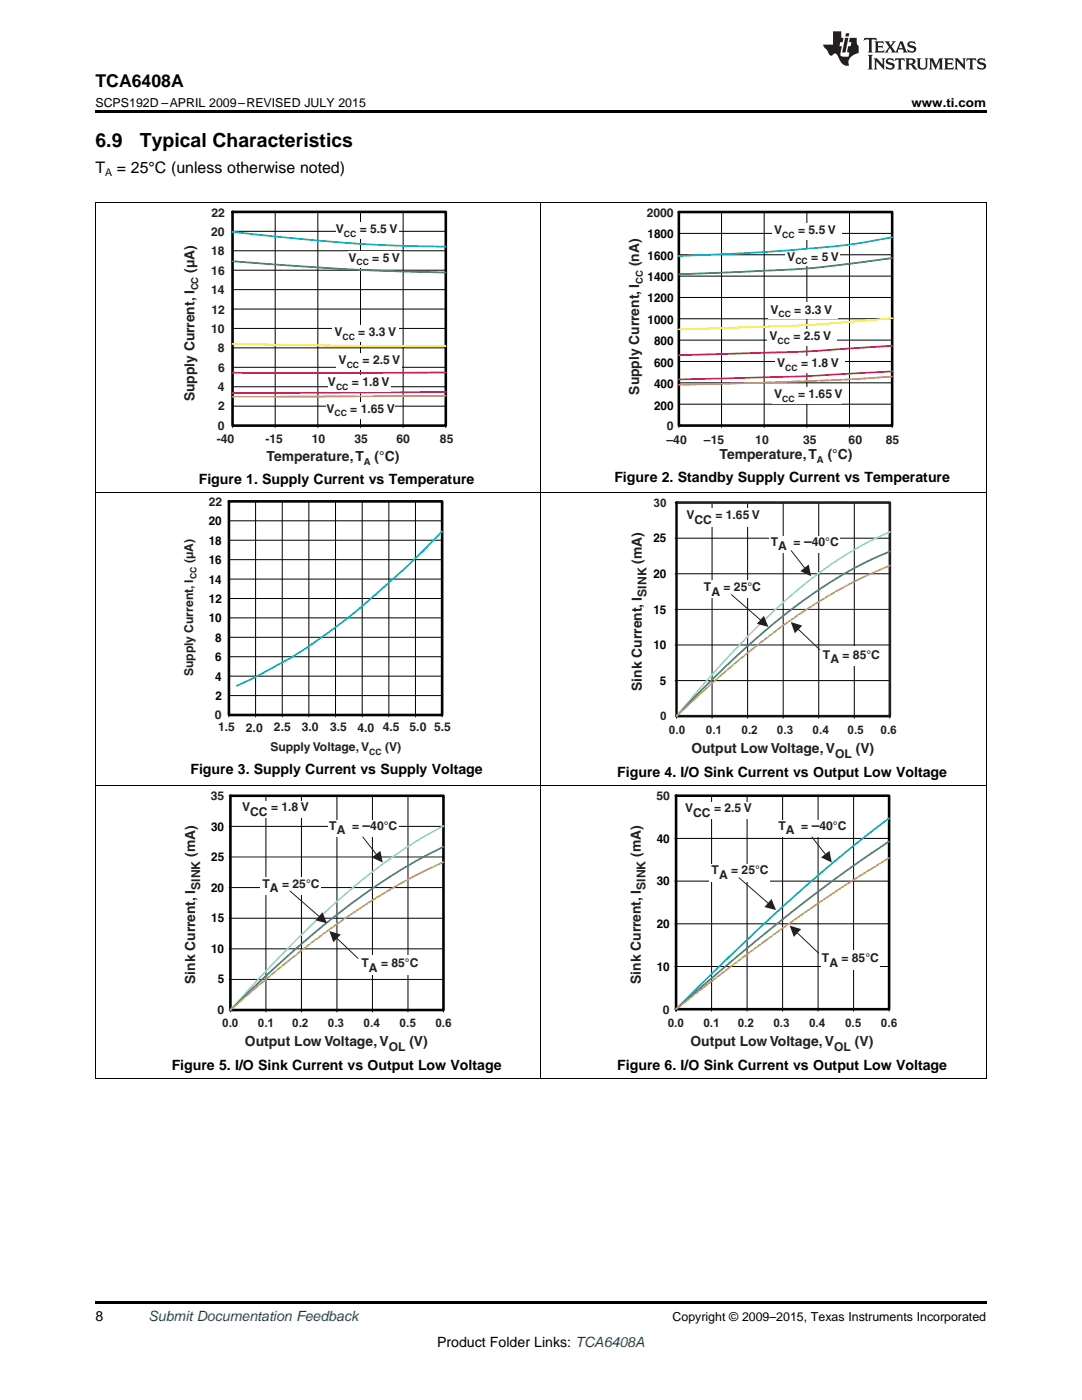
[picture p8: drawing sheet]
<svg xmlns="http://www.w3.org/2000/svg" width="216mm" height="279mm" viewBox="0 0 216 279" stroke-linecap="round" stroke-linejoin="round" font-family="sans-serif">
<path d="M19 215.3h.2zM196.7 215.3h.1zM19 259.7h177.8v.5h-177.8z" fill="#000"/>
<path d="M19.1 156.8v58.5M107.9 156.8v58.5M196.8 156.8v58.5M19 215.3h177.8" fill="none" stroke="#000" stroke-width=".2"/>
<g fill="#fff">
<path d="M62.1 206.1h17.4v2.4h-17.4z" fill-rule="evenodd"/>
<path d="M46 158.8h42.5v42.8h-42.5z" fill-rule="evenodd"/>
</g>
<g fill="none" stroke="#010202" stroke-width=".2">
<path d="M45.7 158.8h42.8v43.2M46 158.8v43.2M53.1 158.8v43.2M60.2 158.8v43.2M67.2 158.8v43.2M74.3 158.8v43.2M81.4 158.8v43.2M45.7 177.1h42.8M45.7 164.9h42.8M45.7 171h.3M45.7 195.5h42.8M45.7 189.4h42.8"/>
<path d="M45.7 183.3h42.8M45.7 201.6h42.8"/>
</g>
<path d="M46 171h42.5" fill="none" stroke="#231f20" stroke-width=".2"/>
<path d="M46 158.8h42.5v42.8h-42.5z" fill="none" stroke="#010202" stroke-width=".52"/>
<path d="M88.5 164.8a110 110 0 0 0-24.8 18.3l-8.9 8.9-8.8 9.6" fill="none" stroke="#8dd7f7" stroke-width=".35"/>
<path d="M88.5 169a119.2 119.2 0 0 0-26.6 17.9l-8.8 7.9-7.1 6.8" fill="none" stroke="#3b8476" stroke-width=".35"/>
<path d="M88.5 172a136.5 136.5 0 0 0-30.1 19.1l-5.3 4.3-7.1 6.2" fill="none" stroke="#a6ce39" stroke-width=".35"/>
<g fill="#fff">
<path d="M48 159.8h13.9v3.4h-13.9z" fill-rule="evenodd"/>
<path d="M65.4 163.7h14.2v3.3h-14.2z" fill-rule="evenodd"/>
</g>
<path d="M72.4 167l2.7 3.6" fill="none" stroke="#231f20" stroke-width=".2"/>
<path d="M74.2 171.1l1.7-1.3 .5 2.3z" fill="#231f20"/>
<g fill="#fff">
<path d="M71.9 190.7h11.8v3.9h-11.8z" fill-rule="evenodd"/>
<path d="M52 175.1h12v3.4h-12z" fill-rule="evenodd"/>
</g>
<path d="M57.9 177.8l5.8 5.1" fill="none" stroke="#231f20" stroke-width=".2"/>
<path d="M64.3 182.1l.9 2.2-2.3-.6z" fill="#231f20"/>
<path d="M67.2 187.2l4.2 4.1" fill="none" stroke="#231f20" stroke-width=".2"/>
<path d="M65.7 185.8l2.3 .7-1.5 1.5z" fill="#231f20"/>
<g fill="#fff">
<path d="M151 206.1h17.4v2.4h-17.4z" fill-rule="evenodd"/>
<path d="M134.9 158.8h42.5v42.6h-42.5z" fill-rule="evenodd"/>
</g>
<path d="M134.7 158.8h42.7v43M134.9 158.8v42.6M142 158.8v43M149.1 158.8v43M156.2 158.8v43M163.2 158.8v43M170.3 158.8v43M134.7 175.8h42.7M134.7 167.3h42.7M134.7 192.9h42.7M134.7 184.4h42.7M134.7 201.4h42.7" fill="none" stroke="#010202" stroke-width=".2"/>
<path d="M134.9 158.8h42.5v42.6h-42.5z" fill="none" stroke="#010202" stroke-width=".52"/>
<path d="M134.9 201.4v.4" fill="none" stroke="#010202" stroke-width=".35"/>
<path d="M177.4 163.3a365.1 365.1 0 0 0-37.2 32.8l-5.3 5.3" fill="none" stroke="#00aeef" stroke-width=".35"/>
<path d="M177.4 167.9a391.6 391.6 0 0 0-42.5 33.5" fill="none" stroke="#3b8476" stroke-width=".35"/>
<path d="M177.4 171.2a395.4 395.4 0 0 0-42.5 30.2" fill="none" stroke="#a6ce39" stroke-width=".35"/>
<g fill="#fff">
<path d="M136.4 160h13.9v3.4h-13.9z" fill-rule="evenodd"/>
<path d="M155 163.7h14.2v3.3h-14.2z" fill-rule="evenodd"/>
</g>
<path d="M162 167l2.7 3.5" fill="none" stroke="#231f20" stroke-width=".2"/>
<path d="M163.8 171.1l1.7-1.3 .5 2.3z" fill="#231f20"/>
<g fill="#fff">
<path d="M163.8 189.6h11.7v3.9h-11.7z" fill-rule="evenodd"/>
<path d="M141.6 172.4h12v3.5h-12z" fill-rule="evenodd"/>
</g>
<path d="M147.5 175.2l5.8 5.1" fill="none" stroke="#231f20" stroke-width=".2"/>
<path d="M153.9 179.4l1 2.2-2.4-.6z" fill="#231f20"/>
<path d="M159 186.1l4.3 4.1" fill="none" stroke="#231f20" stroke-width=".2"/>
<path d="M157.6 184.7l2.3 .7-1.5 1.6z" fill="#231f20"/>
<path d="M19.1 98.2v58.6M107.9 98.2v58.6M196.8 98.2v58.6M19 156.8h177.8" fill="none" stroke="#000" stroke-width=".2"/>
<g fill="#fff">
<path d="M151.2 147.6h17.4v2.4h-17.4z" fill-rule="evenodd"/>
<path d="M135 100.3h42.6v42.6h-42.6z" fill-rule="evenodd"/>
</g>
<g fill="none" stroke="#010202" stroke-width=".2">
<path d="M134.7 114.5h42.9M134.7 107.4h42.9M134.7 100.3h42.9v43M135 100.3v43M142.1 100.3v43M149.2 100.3v43M156.3 100.3v43M163.4 100.3v43M170.5 100.3v43M134.7 135.8h42.9M134.7 128.7h42.9M134.7 121.6h.3"/>
<path d="M134.7 142.9h42.9"/>
</g>
<path d="M135 121.6h42.6" fill="none" stroke="#231f20" stroke-width=".2"/>
<path d="M135 100.3h42.6v42.6h-42.6z" fill="none" stroke="#231f20" stroke-width=".52"/>
<path d="M177.6 106.2a79.9 79.9 0 0 0-24 16.5 223.6 223.6 0 0 0-18.6 20.2" fill="none" stroke="#8dd7f7" stroke-width=".35"/>
<path d="M177.6 110a94.9 94.9 0 0 0-26.7 17.4l-7 6.5-8.9 9" fill="none" stroke="#3b8476" stroke-width=".35"/>
<path d="M177.6 112.9a106.3 106.3 0 0 0-28.4 17.4l-7.1 6.1-7.1 6.5" fill="none" stroke="#a6ce39" stroke-width=".35"/>
<g fill="#fff">
<path d="M137 101.3h15.1v3.7h-15.1z" fill-rule="evenodd"/>
<path d="M153.5 107h14.1v3.3h-14.1z" fill-rule="evenodd"/>
</g>
<path d="M157.9 109.9l2.7 3.5" fill="none" stroke="#231f20" stroke-width=".2"/>
<path d="M159.7 114l1.7-1.3 .4 2.3z" fill="#231f20"/>
<g fill="#fff">
<path d="M164 129.1h11.7v3.9h-11.7z" fill-rule="evenodd"/>
<path d="M140.1 115.9h12v3.5h-12z" fill-rule="evenodd"/>
</g>
<path d="M145.9 118.7l5.9 5.1" fill="none" stroke="#231f20" stroke-width=".2"/>
<path d="M152.4 122.9l.9 2.2-2.3-.6z" fill="#231f20"/>
<path d="M159.3 125.5l4.2 4.1" fill="none" stroke="#231f20" stroke-width=".2"/>
<path d="M157.8 124.1l2.3 .8-1.5 1.5z" fill="#231f20"/>
<path d="M45.7 100.1h42.5v42.6h-42.5z" fill-rule="evenodd" fill="#fff"/>
<g fill="none" stroke="#010202" stroke-width=".2">
<path d="M45.7 119.4h42.5M45.7 115.6h42.5M45.7 111.7h42.5M45.7 107.8h42.5M45.7 103.9h42.5M51 100.1v43M56.3 100.1v43M61.6 100.1v43M66.9 100.1v43M72.3 100.1v43M77.6 100.1v43M82.9 100.1v43"/>
<path d="M45.7 138.8h42.5M45.7 134.9h42.5M45.7 131.1h42.5M45.7 127.2h42.5M45.7 123.3h42.5M45.7 143.1v-43h42.5v43M45.7 142.7h42.5"/>
</g>
<path d="M45.7 100.1h42.5v42.6h-42.5z" fill="none" stroke="#010202" stroke-width=".52"/>
<path d="M88.2 106.1l-6.6 6.6-6.4 5.7a114.9 114.9 0 0 1-9.9 8l-7.2 4.8-7.4 4.1-3.4 1.6" fill="none" stroke="#00aeef" stroke-width=".35"/>
<path d="M19.1 40.4v57.9M107.9 40.4v57.9M196.8 40.4v57.9M19 98.2h177.8" fill="none" stroke="#000" stroke-width=".2"/>
<path d="M46.4 42.3h42.6v42.6h-42.6z" fill-rule="evenodd" fill="#fff"/>
<g fill="none" stroke="#010202" stroke-width=".2">
<path d="M46.4 57.8h42.6M46.4 53.9h42.6M46.4 50h42.6M46.4 46.2h42.6M54.9 42.3v43M63.4 42.3v43M71.9 42.3v43M80.4 42.3v43M46.4 77.2h42.6M46.4 73.3h42.6M46.4 69.4h42.6M46.4 65.5h42.6"/>
<path d="M46.4 61.7h42.6M46.4 85.3v-43h42.6v43M46.4 84.9h42.6M46.4 81.1h42.6"/>
</g>
<path d="M46.4 42.3h42.6v42.6h-42.6z" fill="none" stroke="#010202" stroke-width=".52"/>
<path d="M89 79l-42.6 .2" fill="none" stroke="#f58220" stroke-width=".35"/>
<path d="M89 78.2l-42.6 .2" fill="none" stroke="#ed028c" stroke-width=".35"/>
<path d="M89 74.3l-42.6 .1" fill="none" stroke="#ee1d23" stroke-width=".35"/>
<path d="M46.4 68.6l25.5 .4 17.1 .1" fill="none" stroke="#fff101" stroke-width=".35"/>
<path d="M46.4 52.1l8.5 .7a526.2 526.2 0 0 0 34.1 1.6" fill="none" stroke="#00a54f" stroke-width=".35"/>
<path d="M46.4 46.3a363.8 363.8 0 0 0 42.6 2.9" fill="none" stroke="#00aeef" stroke-width=".35"/>
<g fill="#fff">
<path d="M66.3 65h13.2v3.3h-13.2z" fill-rule="evenodd"/>
<path d="M67.1 70.5h13.2v3.3h-13.2z" fill-rule="evenodd"/>
<path d="M69.4 50.1h10.4v3.3h-10.4z" fill-rule="evenodd"/>
<path d="M67.1 44.5h12.4v3.2h-12.4z" fill-rule="evenodd"/>
<path d="M65.5 74.9h12.5v3.3h-12.5z" fill-rule="evenodd"/>
<path d="M65.1 80.2h13.7v3.3h-13.7z" fill-rule="evenodd"/>
<path d="M135.5 42.3h42.5v42.6h-42.5z" fill-rule="evenodd"/>
</g>
<g fill="none" stroke="#010202" stroke-width=".2">
<path d="M135.5 59.4h42.5M135.5 55.1h42.5M135.5 50.8h42.5M135.5 46.6h42.5M144 42.3v43M152.5 42.3v43M161 42.3v43M169.5 42.3v43M135.5 76.4h42.5M135.5 72.1h42.5M135.5 67.9h42.5M135.5 63.6h42.5"/>
<path d="M135.5 80.7h42.5M135.5 85.3v-43h42.5v43M135.5 84.9h42.5"/>
</g>
<path d="M135.5 42.3h42.5v42.6h-42.5z" fill="none" stroke="#010202" stroke-width=".52"/>
<path d="M178 75.2l-12.7 .7-29.8 .9" fill="none" stroke="#f58220" stroke-width=".35"/>
<path d="M178 74.1l-17 1-25.5 .6" fill="none" stroke="#ed028c" stroke-width=".35"/>
<path d="M178 69l-10.6 .7a184.9 184.9 0 0 1-14.9 .7l-17 .5" fill="none" stroke="#ee1d23" stroke-width=".35"/>
<path d="M178 63.5a305.6 305.6 0 0 1-25.5 1.7l-17 .5" fill="none" stroke="#fff101" stroke-width=".35"/>
<path d="M161 53.6l-25.5 1.1M178 51.5l-8.5 1.1" fill="none" stroke="#00a54f" stroke-width=".35"/>
<path d="M152.5 50.3l-17 .8M178 47.4l-8.5 1.4-8.5 .9" fill="none" stroke="#00aeef" stroke-width=".35"/>
<g fill="#fff">
<path d="M154.7 71h13.8v3.3h-13.8z" fill-rule="evenodd"/>
<path d="M154.1 77.2h13.8v3.3h-13.8z" fill-rule="evenodd"/>
<path d="M153.1 65.7h13.9v3.2h-13.9z" fill-rule="evenodd"/>
<path d="M153.3 60.4h13.9v3.3h-13.9z" fill-rule="evenodd"/>
<path d="M154.1 44.5h13.8v3.3h-13.8z" fill-rule="evenodd"/>
<path d="M156.7 49.8h10.9v3.3h-10.9z" fill-rule="evenodd"/>
</g>
<path d="M161 49.7l-8.5 .6" fill="none" stroke="#00aeef" stroke-width=".35"/>
<path d="M169.5 52.6l-8.5 1" fill="none" stroke="#00a54f" stroke-width=".35"/>
<path d="M19 40.4h177.8" fill="none" stroke="#000" stroke-width=".2"/>
<path d="M19 22h177.8v.5h-177.8z" fill="#000"/>
<g fill="#231f20">
<path d="M172.5 7.6l-.1 .5 .4-.2h.6v.1v2.1l-.2 .4h.9l-.2-.4v-2.1l.1-.1h.5l.5 .2-.2-.5zM174.5 8.3l.2 .3v1.5l-.2 .4h1.8l.2-.6a1.04 1.04 0 0 1-1.3 .2v-.7h.6l.3 .2v-.6l-.3 .2h-.6v-.6l.8-.1 .4 .3-.2-.5zM176.5 8.3l.9 1.1-.9 1.1h.8l-.2-.2 .4-.7 .5 .7-.2 .2h1.5l-.2-.2 .2-.4h.9l.1 .4-.2 .2h1l-.3-.3-.7-1.9h-.5l-.9 2-.8-1 .9-1h-.8l.1 .3-.4 .5-.3-.6 .1-.2zM179.7 8.6l.4 1h-.7zM181.3 8.4a.63 .63 0 0 0-.2 .7 .63 .63 0 0 0 .6 .4l.6 .2 .1 .2a.75 .75 0 0 1-.7 .4 .75 .75 0 0 1-.6-.5l.1 .7 .1-.1a1.11 1.11 0 0 0 1.5-.6 1.13 1.13 0 0 0-1.2-.8l-.1-.4a1.04 1.04 0 0 1 1.2 .2l-.2-.5-.2 .1-.4-.2zM173.2 10.9l.2 .4v2.2l-.2 .4h1l-.3-.4v-2.2l.3-.4zM174.3 11.6l.3 .4v1.5l-.3 .4h.8l-.2-.4v-1.3l1.5 1.7v-1.9l.2-.4h-.7l.2 .4v.9l-1.1-1.3zM177 11.8a.62 .62 0 0 0-.2 .7 .62 .62 0 0 0 .6 .4l.6 .1 .1 .3a.76 .76 0 0 1-.7 .3 .76 .76 0 0 1-.7-.4l.2 .7 .1-.1a1.11 1.11 0 0 0 1.5-.6 1.13 1.13 0 0 0-1.2-.8l-.1-.4a1.04 1.04 0 0 1 1.2 .2l-.2-.6-.2 .1-.5-.1zM178.7 11.6l-.2 .6a.61 .61 0 0 1 .8-.3v1.6l-.2 .4h.9l-.2-.4v-1.6a.63 .63 0 0 1 .7 .3l-.1-.6zM180.6 11.6l.3 .4v1.5l-.3 .4h1l-.2-.2-.1-.8 .6 .2a.76 .76 0 0 0 1.2 .7l-1-1a.58 .58 0 0 0 .6-.5 .58 .58 0 0 0-.5-.6zM181.4 11.9h.1a.45 .45 0 0 1 .5 .1 .45 .45 0 0 1 .1 .5l-.8 .2zM182.9 11.6l.2 .2a2.17 2.17 0 0 0 .3 1.9 .99 .99 0 0 0 1.6-.6v-1.1l.2-.4h-.7l.2 .2a1.92 1.92 0 0 1-.2 1.8 .6 .6 0 0 1-.9-.5v-1.1l.2-.4zM185.4 11.6l.2 .4v1.5l-.2 .4h.7l-.2-.4v-1.4l.8 1.8 .8-1.8v1.4l-.2 .4h.9l-.2-.4v-1.5l.2-.4h-.8l-.6 1.5-.6-1.5zM188.4 11.6l.2 .4v1.5l-.2 .4h1.8l.1-.6a1.04 1.04 0 0 1-1.2 .1v-.6h.5l.4 .2v-.6l-.4 .2h-.5v-.7h.8l.3 .3-.1-.6zM190.5 11.6l.2 .4v1.5l-.2 .4h.7l-.2-.4v-1.3l1.5 1.7v-1.9l.2-.4h-.7l.2 .4v.9l-1.1-1.3zM192.9 11.6l-.1 .6a.61 .61 0 0 1 .7-.3l.1 1.6-.3 .4h1l-.3-.4 .1-1.6a.63 .63 0 0 1 .7 .3l-.1-.6zM195.2 11.8a.62 .62 0 0 0-.2 .7 .62 .62 0 0 0 .6 .4l.6 .1 .1 .3a.76 .76 0 0 1-.7 .3 .76 .76 0 0 1-.6-.4l.1 .7 .1-.1a1.11 1.11 0 0 0 1.6-.6 1.13 1.13 0 0 0-1.3-.8l-.1-.4a1.04 1.04 0 0 1 1.2 .2l-.1-.6-.2 .1-.5-.1z"/>
<path d="M166.2 6.3v2.6h-1.9v.4l.8 .9a.91 .91 0 0 0 1 .8 .56 .56 0 0 1 .5-.3 .56 .56 0 0 1 .5 .3l.4 .8a1.53 1.53 0 0 0 1.9 1.2 1.54 1.54 0 0 1 1-2.1l.9-.3v-1.4a1.52 1.52 0 0 1-.4-1.6h-1.3l-.2 .8h.5l-.2 .8h-.5l-.1 1v.2l.4 .1-.2 .8a1.93 1.93 0 0 1-1.6-.3l.3-1.8h-.5l.2-.8h.4l.2-.8h-.4v-1.3zM168.6 7.6l-.6 2.9h.7l.6-2.9zM168.8 6.6l-.1 .7h.6l.2-.7z"/>
</g>
<g font-size="3.9">
<text x="19" y="29.3">6.9</text>
<text x="27.9" y="29.3">Typical Characteristics</text>
</g>
<text font-size="3.5" x="19" y="17.3">TCA6408A</text>
<g font-size="3.2">
<text x="19" y="34.4">T</text>
<text x="23.3" y="34.4">= 25°C (unless otherwise noted)</text>
</g>
<g font-size="2.8" fill="#231f20">
<text x="127.5" y="53.1" transform="rotate(-90 127.5 53.1)">(nA)</text>
<text x="38.8" y="54.5" transform="rotate(-90 38.8 54.5)">(µA)</text>
<text x="38.8" y="80.1" transform="rotate(-90 38.8 80.1)">Supply Current, I</text>
<text x="127.5" y="78.8" transform="rotate(-90 127.5 78.8)">Supply Current, I</text>
<text x="53.2" y="92">Temperature,T</text>
<text x="74.8" y="92">(°C)</text>
<text x="143.6" y="91.7">Temperature,T</text>
<text x="165.2" y="91.7">(°C)</text>
<text x="128" y="112.5" transform="rotate(-90 128 112.5)">(mA)</text>
<text x="160.4" y="108.9">–</text>
<text x="128" y="137.9" transform="rotate(-90 128 137.9)">Sink Current, I</text>
<text x="138" y="150.3">Output Low Voltage,V</text>
<text x="170.8" y="150.3">(V)</text>
<text x="72.4" y="165.6">–</text>
<text x="162" y="165.6">–</text>
<text x="39" y="171.1" transform="rotate(-90 39 171.1)">(mA)</text>
<text x="127.9" y="171.1" transform="rotate(-90 127.9 171.1)">(mA)</text>
<text x="39" y="196.4" transform="rotate(-90 39 196.4)">Sink Current, I</text>
<text x="127.9" y="196.4" transform="rotate(-90 127.9 196.4)">Sink Current, I</text>
<text x="48.9" y="208.8">Output Low Voltage,V</text>
<text x="81.7" y="208.8">(V)</text>
<text x="137.8" y="208.8">Output Low Voltage,V</text>
<text x="170.6" y="208.8">(V)</text>
</g>
<g font-size="2.8">
<text x="39.7" y="96.5">Figure 1. Supply Current vs Temperature</text>
<text x="122.6" y="96.2">Figure 2. Standby Supply Current vs Temperature</text>
<text x="38" y="154.4">Figure 3. Supply Current vs Supply Voltage</text>
<text x="123.2" y="155">Figure 4. I/O Sink Current vs Output Low Voltage</text>
<text x="34.3" y="213.6">Figure 5. I/O Sink Current vs Output Low Voltage</text>
<text x="123.2" y="213.6">Figure 6. I/O Sink Current vs Output Low Voltage</text>
<text x="19" y="263.6">8</text>
<text x="87.2" y="268.9">Product Folder Links: TCA6408A</text>
</g>
<text font-size="2.8" fill="#0000c8" x="29.6" y="263.6">Submit Documentation Feedback</text>
<g font-size="2.5">
<text x="19" y="21.4">SCPS192D –APRIL 2009–REVISED JULY 2015</text>
<text x="181.9" y="21.4">www.ti.com</text>
<text x="134.2" y="263.6">Copyright © 2009–2015, Texas Instruments Incorporated</text>
</g>
<g font-size="2.4" fill="#231f20">
<text x="42.1" y="47.1">20</text>
<text x="42.2" y="43.2">22</text>
<text x="67" y="46.6">V</text>
<text x="71.8" y="46.6">= 5.5 V</text>
<text x="129" y="43.3">2000</text>
<text x="154.5" y="46.7">V</text>
<text x="159.3" y="46.7">= 5.5 V</text>
<text x="42.1" y="50.9">18</text>
<text x="69.5" y="52.3">V</text>
<text x="74.3" y="52.3">= 5 V</text>
<text x="157.1" y="52.1">V</text>
<text x="161.9" y="52.1">= 5 V</text>
<text x="42.1" y="58.7">14</text>
<text x="42.2" y="54.8">16</text>
<text x="42.2" y="62.6">12</text>
<text x="153.7" y="62.6">V</text>
<text x="158.5" y="62.6">= 3.3 V</text>
<text x="42.1" y="66.4">10</text>
<text x="43.5" y="70.3">8</text>
<text x="66.7" y="67.1">V</text>
<text x="71.5" y="67.1">= 3.3 V</text>
<text x="153.5" y="67.9">V</text>
<text x="158.3" y="67.9">= 2.5 V</text>
<text x="43.5" y="74.2">6</text>
<text x="65.4" y="77.1">V</text>
<text x="67.6" y="72.7">V</text>
<text x="70.2" y="77.1">= 1.8 V</text>
<text x="72.3" y="72.7">= 2.5 V</text>
<text x="155.1" y="73.3">V</text>
<text x="159.8" y="73.3">= 1.8 V</text>
<text x="43.5" y="78.1">4</text>
<text x="43.5" y="81.9">2</text>
<text x="65.1" y="82.3">V</text>
<text x="69.9" y="82.3">= 1.65 V</text>
<text x="154.5" y="79.4">V</text>
<text x="159.2" y="79.4">= 1.65 V</text>
<text x="43.3" y="88.3">-40</text>
<text x="43.5" y="85.8">0</text>
<text x="53" y="88.3">-15</text>
<text x="62.2" y="88.3">10</text>
<text x="70.8" y="88.3">35</text>
<text x="79.1" y="88.3">60</text>
<text x="87.8" y="88.3">85</text>
<text x="133" y="88.5">–40</text>
<text x="133.1" y="85.8">0</text>
<text x="140.5" y="88.5">–15</text>
<text x="150.7" y="88.5">10</text>
<text x="160.2" y="88.5">35</text>
<text x="169.3" y="88.5">60</text>
<text x="176.8" y="88.5">85</text>
<text x="41.7" y="101">22</text>
<text x="137" y="103.6">V</text>
<text x="138.6" y="104.5">CC</text>
<text x="142.7" y="103.6">= 1.65 V</text>
<text x="38.5" y="112.4" transform="rotate(-90 38.5 112.4)">(µA)</text>
<text x="153.8" y="108.9">T</text>
<text x="155.3" y="109.8">A</text>
<text x="158.4" y="108.9">=</text>
<text x="162" y="108.9">40°C</text>
<text x="129" y="119.1" transform="rotate(-90 129 119.1)">SINK</text>
<text x="140.5" y="118">T</text>
<text x="141.9" y="118.9">A</text>
<text x="144.4" y="118">= 25°C</text>
<text x="164.2" y="131.4">T</text>
<text x="168.1" y="131.4">= 85°C</text>
<text x="38.5" y="135" transform="rotate(-90 38.5 135)">Supply Current, I</text>
<text x="165.7" y="132.4">A</text>
<text x="42.9" y="143.5">0</text>
<text x="43.5" y="146">1.5</text>
<text x="49.1" y="146">2.0</text>
<text x="53.9" y="149.9">Supply Voltage,V</text>
<text x="54.7" y="146">2.5</text>
<text x="60.2" y="146">3.0</text>
<text x="65.9" y="146">3.5</text>
<text x="71.3" y="146">4.0</text>
<text x="76.4" y="146">4.5</text>
<text x="76.8" y="149.9">(V)</text>
<text x="81.7" y="146">5.0</text>
<text x="86.6" y="146">5.5</text>
<text x="166.6" y="151.3">OL</text>
<text x="42.1" y="159.7">35</text>
<text x="48.3" y="161.9">V</text>
<text x="54.1" y="161.9">= 1.8 V</text>
<text x="131" y="159.6">50</text>
<text x="49.9" y="162.8">CC</text>
<text x="65.7" y="165.6">T</text>
<text x="67.2" y="166.5">A</text>
<text x="70.3" y="165.6">=</text>
<text x="73.9" y="165.6">40°C</text>
<text x="136.7" y="162">V</text>
<text x="138.3" y="163">CC</text>
<text x="142.5" y="162">= 2.5 V</text>
<text x="155.3" y="165.6">T</text>
<text x="156.8" y="166.5">A</text>
<text x="159.9" y="165.6">=</text>
<text x="163.5" y="165.6">40°C</text>
<text x="39.9" y="177.6" transform="rotate(-90 39.9 177.6)">SINK</text>
<text x="52.4" y="177.1">T</text>
<text x="53.9" y="178.1">A</text>
<text x="56.3" y="177.1">= 25°C</text>
<text x="128.8" y="177.6" transform="rotate(-90 128.8 177.6)">SINK</text>
<text x="142" y="174.5">T</text>
<text x="143.5" y="175.5">A</text>
<text x="145.9" y="174.5">= 25°C</text>
<text x="72.1" y="193.1">T</text>
<text x="73.6" y="194">A</text>
<text x="76" y="193.1">= 85°C</text>
<text x="164" y="192">T</text>
<text x="165.5" y="193">A</text>
<text x="167.9" y="192">= 85°C</text>
<text x="43.4" y="202.3">0</text>
<text x="132.3" y="202.3">0</text>
<text x="77.6" y="209.8">OL</text>
<text x="166.5" y="209.8">OL</text>
</g>
<g font-size="2.4" fill="#010202">
<text x="129.2" y="47.5">1800</text>
<text x="129.2" y="51.8">1600</text>
<text x="129.2" y="56.1">1400</text>
<text x="129.2" y="64.6">1000</text>
<text x="129.2" y="60.4">1200</text>
<text x="130.5" y="68.9">800</text>
<text x="130.5" y="77.5">400</text>
<text x="130.5" y="73.2">600</text>
<text x="130.5" y="81.7">200</text>
<text x="41.6" y="104.9">20</text>
<text x="41.6" y="108.7">18</text>
<text x="41.7" y="112.6">16</text>
<text x="130.4" y="108.3">25</text>
<text x="41.6" y="116.5">14</text>
<text x="130.4" y="115.4">20</text>
<text x="41.6" y="124.2">10</text>
<text x="41.7" y="120.3">12</text>
<text x="130.4" y="122.5">15</text>
<text x="42.9" y="128.1">8</text>
<text x="42.9" y="132">6</text>
<text x="130.4" y="129.6">10</text>
<text x="42.9" y="135.8">4</text>
<text x="131.7" y="136.7">5</text>
<text x="43" y="139.7">2</text>
<text x="42.1" y="165.8">30</text>
<text x="42.2" y="171.9">25</text>
<text x="131" y="168.1">40</text>
<text x="42.1" y="178">20</text>
<text x="131.1" y="176.7">30</text>
<text x="42.2" y="184">15</text>
<text x="131" y="185.2">20</text>
<text x="42.1" y="190.1">10</text>
<text x="43.5" y="196.2">5</text>
<text x="131" y="193.8">10</text>
</g>
<g font-size="2.3" fill="#231f20">
<text x="130.4" y="101.2">30</text>
<text x="131.7" y="143.8">0</text>
<text x="133.5" y="146.4">0.0</text>
<text x="140.8" y="146.5">0.1</text>
<text x="148" y="146.5">0.2</text>
<text x="155" y="146.5">0.3</text>
<text x="162.1" y="146.5">0.4</text>
<text x="169.1" y="146.4">0.5</text>
<text x="175.7" y="146.4">0.6</text>
<text x="44.3" y="205">0.0</text>
<text x="51.4" y="205">0.1</text>
<text x="58.3" y="205">0.2</text>
<text x="65.4" y="205">0.3</text>
<text x="72.5" y="205">0.4</text>
<text x="79.7" y="204.9">0.5</text>
<text x="86.9" y="204.9">0.6</text>
<text x="133.2" y="205">0.0</text>
<text x="140.3" y="205">0.1</text>
<text x="147.2" y="205">0.2</text>
<text x="154.3" y="205">0.3</text>
<text x="161.4" y="205">0.4</text>
<text x="168.6" y="204.9">0.5</text>
<text x="175.8" y="204.9">0.6</text>
</g>
<text font-size="2.1" x="21" y="35.1">A</text>
<g font-size="1.9" fill="#231f20">
<text x="39.5" y="58" transform="rotate(-90 39.5 58)">CC</text>
<text x="128.3" y="56.6" transform="rotate(-90 128.3 56.6)">CC</text>
<text x="72.6" y="92.8">A</text>
<text x="163" y="92.4">A</text>
</g>
<g font-size="1.7" fill="#231f20">
<text x="68.6" y="47.3">CC</text>
<text x="156.1" y="47.4">CC</text>
<text x="71.1" y="52.9">CC</text>
<text x="158.7" y="52.7">CC</text>
<text x="155.3" y="63.3">CC</text>
<text x="68.3" y="67.8">CC</text>
<text x="155.1" y="68.6">CC</text>
<text x="67.1" y="77.8">CC</text>
<text x="69.2" y="73.4">CC</text>
<text x="156.7" y="74">CC</text>
<text x="66.7" y="83">CC</text>
<text x="156.1" y="80.1">CC</text>
<text x="39.2" y="115.6" transform="rotate(-90 39.2 115.6)">CC</text>
<text x="73.7" y="150.6">CC</text>
</g>
</svg>
